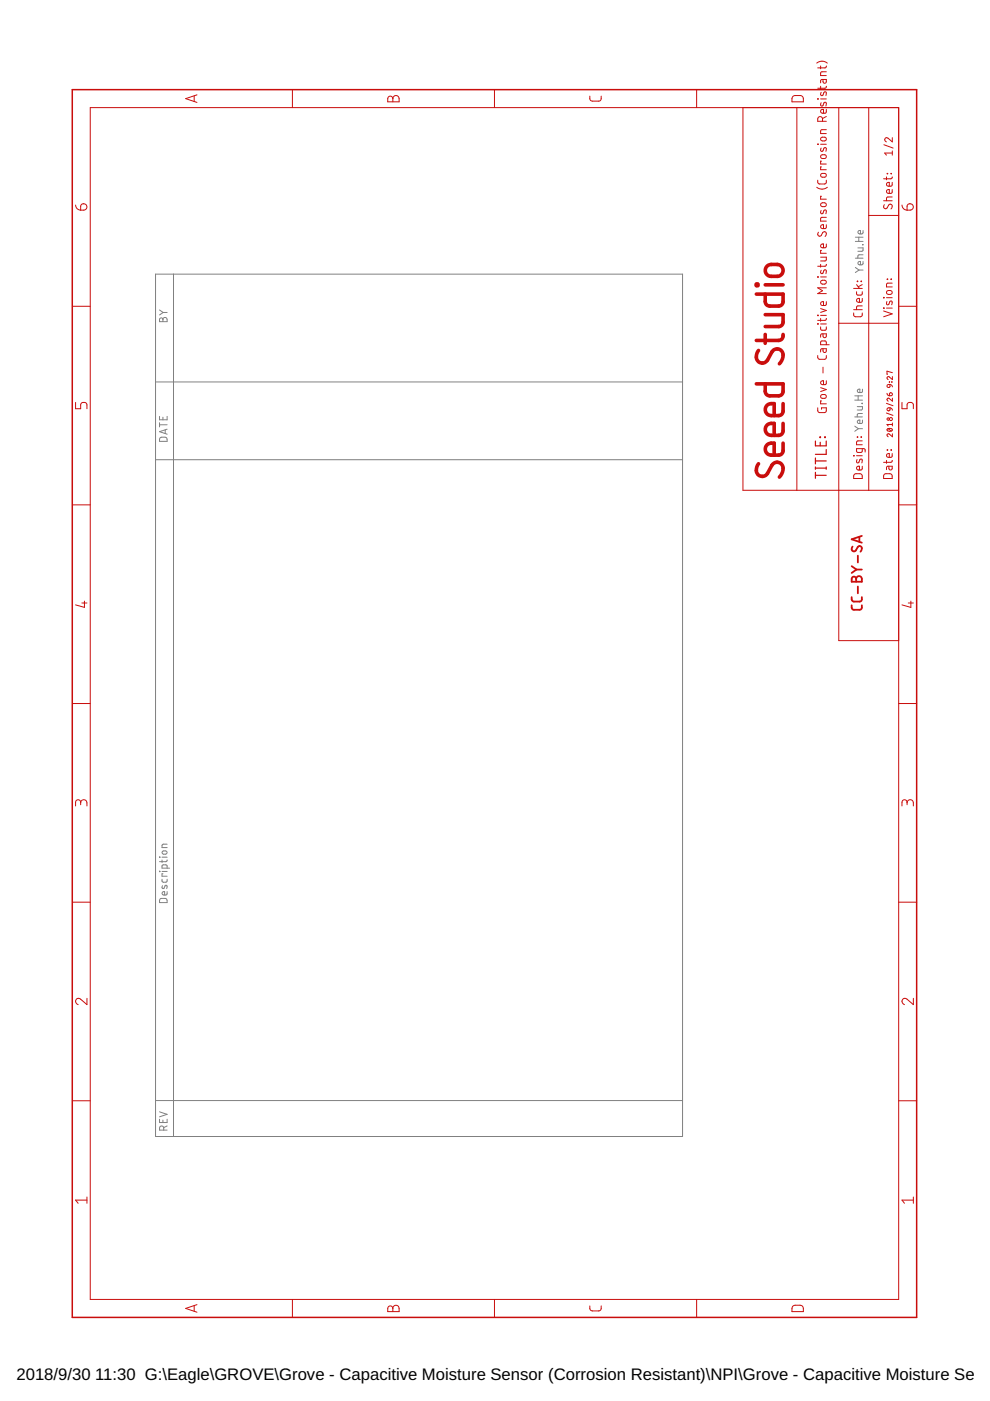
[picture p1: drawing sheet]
<svg xmlns="http://www.w3.org/2000/svg" width="210mm" height="297mm" viewBox="0 0 210 297" stroke-linecap="round" stroke-linejoin="round" font-family="sans-serif">
<g fill="none" stroke="#808080" stroke-width=".21">
<path d="M33 58.1h111.7v182.9h-111.7zM36.8 58.1v182.9M181.4 56.7l.7 .6M181.4 54.7h1.6M181.4 51.2h1.6M181.4 50.3h1.6M181.9 52.6h1.1l-.1 .6-1 .1M182.1 50.3v.9M182.1 57.3l-.7 .5M182.1 57.3h.9M182.9 51.8l.1 .1zM183 55.4l-.1 .7-.7 .1a.38 .38 0 0 1-.3-.5 .38 .38 0 0 1 .5-.3v.8"/>
<path d="M183 54l-1 .1-.1 .6M183 48.9l-.1 .6-.7 .1a.38 .38 0 0 1-.3-.5 .38 .38 0 0 1 .5-.2v.7M33.8 65.7l.8 .6M33.9 67.5l.4-.1 .2 .4a.44 .44 0 0 1 .5-.5 .44 .44 0 0 1 .4 .5v.4h-1.6zM34.5 67.8v.4M34.6 66.3l-.8 .5M34.6 66.3h.8M33 81h111.7M33 97.5h111.7M33.8 88.3v.7h1.6v-.7M33.8 89.6v.9M33.8 90.1h1.6"/>
<path d="M34 92.8l1.2-.1 .2 .3v.6h-1.6zM34.5 88.5v.5M35 91.1v.8M35.4 91l-1.6 .5 1.6 .6M181.2 90.4l.8 .5M181.2 88.4h1.7M181.2 84.8h1.7M181.2 83.9h1.7M181.8 86.2h1.1l-.1 .6-.1 .1h-.9M181.9 83.9v.9M182 90.9l-.8 .5M182 90.9h.9"/>
<path d="M182.8 85.5l.1 .1zM182.9 89.1l-.1 .6-.7 .1a.38 .38 0 0 1-.3-.5 .38 .38 0 0 1 .5-.2v.7M182.9 87.7h-1l-.1 .7M182.9 82.5l-.1 .7h-.7a.38 .38 0 0 1-.3-.4 .38 .38 0 0 1 .5-.3v.7M35.4 179h-.9l-.1 .3v.4h1M33.8 181.7l.1 .1zM33.8 184.7l.1 .1zM34 190.6l1.2-.1 .2 .2v.7h-1.6zM34.4 186.4v.5l.2 .1h.7l.1-.6M34.4 182.3v.6M34.4 184.8h1M34.4 181.7h1"/>
<path d="M34.5 187.8l-.1 .4 .2 .2 .5-.7h.2l.1 .2-.1 .5M34.5 180.5l.6-.1a.35 .35 0 0 1 .3 .4 .35 .35 0 0 1-.3 .3l-.6-.1zM34.5 185.3h-.1v.5h1M35.4 189l-.1 .7-.6 .1a.38 .38 0 0 1-.3-.5 .38 .38 0 0 1 .5-.3v.8M35.4 184.1l-.1-.7h-.7l-.2 .1v.6h1.6M35.4 182.3l-.1 .4h-1.5M33 233.3h111.7M33.8 237.3v.7h1.6v-.7M33.8 235.7l1.6 .6-1.6 .5M34.5 237.5v.5M34.7 239.6v-.4a.44 .44 0 0 0-.4-.5 .44 .44 0 0 0-.5 .5v.4h1.6M35.4 238.7l-.7 .4"/>
</g>
<g fill="none" stroke="#c90d0c" stroke-width=".21">
<path d="M62 19v3.8M104.8 19v3.8M147.7 19v3.8M173.2 13.4a1.77 1.77 0 0 1 2.2 0M174 14v.6M174 18.3v.6M174.1 19.6l-.1 .5 .3 .2 .5-.8h.3v.8M174.5 16.8v.5a.35 .35 0 0 0 .3 .4 .35 .35 0 0 0 .4-.4v-.5l-1 .1-.2 .1v.6M175.2 18.3v.2l-.3 .2h-1.5M175.2 15.2h-1l-.2 .3v.5h1.2M175.2 14l-.2 .4h-1.6M19.1 22.8h171.4v252.7h-171.4z"/>
<path d="M41.2 20.3v1.2M41.8 20.1l-2.4 .8 2.4 .8M82.3 20.6l.5-.2 .4 .2 .1 .3a.67 .67 0 0 1 .7-.6 .67 .67 0 0 1 .6 .6v.7h-2.4zM83.3 20.9v.7M125.1 20.4v.7l.5 .3h1.7l.1-.3 .1-.7M157.5 22.8v81.1h33M168 20.5l.4-.2h1.5l.4 .4v.9h-2.4zM169 22.8v81.1M173.2 39.7a1.77 1.77 0 0 0 2.2 0M173.4 38.2v.6l.4 .2h1.2l.2-.2v-.6M173.4 20.9l.1 .1zM173.4 30.5l.1 .1z"/>
<path d="M174 30.6h1.2M174 21h1.2M174.1 36.9l.7-.1a.4 .4 0 0 1 .4 .4 .4 .4 0 0 1-.4 .4l-.7-.1zM174.1 32.9l.7-.1a.4 .4 0 0 1 .4 .4 .4 .4 0 0 1-.4 .4l-.7-.1zM174.1 31.4l-.1 .6 .3 .1 .4-.7 .4-.1v.8M174.1 29.2l.7-.1a.4 .4 0 0 1 .4 .4 .4 .4 0 0 1-.4 .4l-.7-.1zM174.1 21.8l-.1 .6 .3 .1 .4-.7 .4-.1v.8M174.2 34.2h-.2v.6h1.2M174.2 35.4h-.2v.6h1.2M174.4 25.7v-.5a.51 .51 0 0 0-.5-.5 .51 .51 0 0 0-.5 .5v.5h1.8M175.2 27.5h-1l-.2 .3v.5h1.2M175.2 23.2l-.1 .7-.7 .1a.42 .42 0 0 1-.4-.5 .42 .42 0 0 1 .6-.3v.8"/>
<path d="M175.2 24.7l-.8 .4M177.8 22.8v81.1M184.2 22.8v81.1M187.4 30.7l2 .7M188 37.5v.6M188.1 36.8l.1 .1zM188.9 36.8l.1 .1zM189.2 38.7l-.1 .7-.7 .1a.42 .42 0 0 1-.4-.5 .42 .42 0 0 1 .6-.3v.8M189.2 37.5l-.2 .4h-1.7M189.2 29.2v.9l-.9-.8a.44 .44 0 0 0-.7 .2 .44 .44 0 0 0 .3 .6M189.2 32.4h-1.6l.3 .5M189.2 32v.9"/>
<path d="M16 43.5l.3 .7 .8 .4M17.3 43.3a.69 .69 0 0 1 1.1 .3 .69 .69 0 0 1-.6 1h-.7v-1zM173.4 58.7l.1 .1zM173.5 49.2a.46 .46 0 0 0-.1 .7 .46 .46 0 0 0 .7 0l.3-.6a.46 .46 0 0 1 .7 0 .46 .46 0 0 1 0 .7l-.2 .1M174 54.5h1.2v.7l-.2 .1h-1M174 56v.6M174 58.7h1.2M174.1 59.5l.7-.1a.41 .41 0 0 1 .4 .4 .41 .41 0 0 1-.4 .4l-.7-.1zM174.1 57.3l-.1 .6 .3 .1 .5-.7h.3v.7M174.1 44.6l-.1 .5 .2 .2h.2l.4-.7h.3v.7M174.1 43.1l.7-.1a.41 .41 0 0 1 .4 .4 .41 .41 0 0 1-.4 .4l-.7-.1zM174.2 41.6h-.2v.6h1.2"/>
<path d="M174.2 53.1h-.2v.6h1.2M175.2 56l-.2 .4-1.6 .1M175.2 51.7l-.1 .8h-.7a.42 .42 0 0 1-.4-.5 .42 .42 0 0 1 .6-.3v.8M175.2 47.6l-.1 .8-.7 .1a.43 .43 0 0 1-.4-.6 .43 .43 0 0 1 .6-.3v.9M175.2 46.1h-1l-.2 .3v.5h1.2M181.8 59.6l.1 .1zM182.6 59.6l.1 .1zM184.2 45.7h6.3M187.3 42.6h1.9M187.5 43.4l-.1 .6 .3 .3 .3-.1 .4-.7a.46 .46 0 0 1 .7-.1 .46 .46 0 0 1 0 .7l-.2 .2M188.1 59.2l.1 .1zM188.9 59.2l.1 .1z"/>
<path d="M189.2 41.8h-1.2v.8M189.2 40.2l-.1 .7-.7 .1a.42 .42 0 0 1-.4-.5 .42 .42 0 0 1 .6-.3v.8M191.2 43.5l.4 .7 .7 .4M192.5 43.3a.69 .69 0 0 1 1.1 .3 .69 .69 0 0 1-.6 1h-.7v-1zM15.3 64.9h3.8M173.4 75.4v.5l.4 .3h1.2l.2-.3v-.5M173.4 66.8l.1 .1zM173.4 68.6l.1 .1zM174 69.3v.5l.3 .2 .8-.1 .1-.6M174 67.5v.6M174 68.7h1.2M174 66.9h1.2"/>
<path d="M174 65.4l1.2 .4-1.2 .4M174.5 73.9v.5a.35 .35 0 0 0 .3 .3 .35 .35 0 0 0 .4-.3v-.5l-1 .1-.2 .1v.5M174.5 70.8v.4a.35 .35 0 0 0 .3 .4 .35 .35 0 0 0 .4-.4v-.4h-1l-.2 .2v.5M174.5 77.9v1.2M175.2 73.1v-.6l-.2-.2h-.7l-.3 .2v.6h1.8M175.2 67.5l-.2 .4h-1.6M175.2 64l-.1 .7-.7 .1a.42 .42 0 0 1-.4-.6 .42 .42 0 0 1 .6-.2v.8M175.2 61h-1.8l1 .6-1 .7h1.8M177.8 68.5h12.7M181 66.4v.5l.4 .3 1.2-.1 .2-.2v-.5M181 65.7h1.8M181 61.2h1.8"/>
<path d="M181.6 61.8v.6l.3 .2 .8-.1 .1-.7M181.6 60.3l.6 .9M182.8 64.9h-1.1l-.1 .8M182.8 63.3l-.1 .7-.7 .1a.43 .43 0 0 1-.4-.5 .43 .43 0 0 1 .6-.3v.8M182.8 60.3l-.8 .5M187.3 63.1l.2 .1zM187.3 65.3l.2 .1zM187.3 65.9l1.9 .6-1.9 .7M188 65.3h1.2M188 63.1h1.2M188 63.9v.6l.2 .1 .3-.1 .2-.6h.4v.7M188.1 61.7l.7-.1a.41 .41 0 0 1 .4 .4 .41 .41 0 0 1-.4 .4l-.7-.1z"/>
<path d="M189.2 60h-1l-.2 .3v.5h1.2M189.2 79.8v.7l-.6-.6a.31 .31 0 0 0-.5 .1 .31 .31 0 0 0 .2 .5M189.2 79l-1.1-.3v.6h.1M190.5 64.9h3.9M16 85.3v1.4h1.1v-.8a.68 .68 0 0 1 .7-.6 .68 .68 0 0 1 .6 .6v.8M173.4 86.5v.6l.2 .3 1.2 .1 .4-.3v-.7h-1v.3M174 82.2l1.2 .4-1.2 .4M174.1 83.8l.7-.1a.4 .4 0 0 1 .4 .4 .4 .4 0 0 1-.4 .4l-.7-.2zM174.2 85h-.2v.6h1.2M175.2 80.7l-.1 .8-.7 .1a.43 .43 0 0 1-.4-.6 .43 .43 0 0 1 .6-.3v.9M181 96.6l.1 .1zM181.6 96.6h1.2"/>
<path d="M181.7 97.4l-.1 .6 .3 .1 .5-.7h.3v.7M181.8 92.6l.1 .1zM182.6 92.6l.1 .1zM182.8 98.8l-.1 .8-.7 .1a.42 .42 0 0 1-.4-.6 .42 .42 0 0 1 .6-.3v.9M182.8 95.1v.6l-.2 .2h-.7l-.3-.2v-.6h1.5l.3 .2v.5M182.8 93.5h-.9l-.3 .3v.5h1.2M187.9 87.6l1.4 .5M187.9 85.5l1.4 .5M188 97.6v.6M188.1 83.4l.2 .4 .3 .1M188.1 95.4l.1 .1zM188.1 86.6l.6-.1v.3a.32 .32 0 0 1-.4 .3 .32 .32 0 0 1-.2-.5z"/>
<path d="M188.1 81.6l.6-.1v.4a.32 .32 0 0 1-.4 .2 .32 .32 0 0 1-.2-.5zM188.2 91a.64 .64 0 0 1 1 .2 .63 .63 0 0 1-1.1-.2zM188.3 90.9l.7 .5M188.5 98.8v.5a.35 .35 0 0 0 .3 .4 .35 .35 0 0 0 .4-.4v-.5l-1 .1-.2 .1v.6M188.6 81h.1M188.7 83.4a.32 .32 0 0 1 .5 .1 .32 .32 0 0 1-.3 .4h-.3zM188.7 86.5l.3 .1 .2 .4M188.7 81.5l.4 .2 .1 .3M188.9 95.4l.1 .1zM189.1 81h.1M189.2 97.6l-.2 .4h-1.7M189.2 96.2l-.1 .7-.7 .1a.42 .42 0 0 1-.4-.6 .42 .42 0 0 1 .6-.2v.8"/>
<path d="M189.2 92v.6l-.6-.5a.32 .32 0 0 0-.5 0 .32 .32 0 0 0 .2 .5M189.2 84.4v.6l-.6-.5a.31 .31 0 0 0-.5 .1 .31 .31 0 0 0 .2 .4M189.2 89.7v.6M189.2 90h-1.1l.2 .3M191.2 85.3v1.4h1.1v-.8a.68 .68 0 0 1 .7-.6 .68 .68 0 0 1 .7 .6v.8M15.3 107h3.8M177.8 104.1v31.7h12.7M181.2 100.5h1.4l.2 .3v.7h-1.8v-.7zM187.4 100.6l.3-.1h1.1l.3 .3 .1 .7h-1.9zM190.5 107h3.9M17.4 127.8h1M17.9 127.4v1.4l-1.9-.6"/>
<path d="M192.6 127.8h1.1M193.1 127.4v1.4l-1.9-.6M15.3 149.2h3.8M190.5 149.2h3.9M17.1 170.2a.67 .67 0 0 1 .7-.7 .67 .67 0 0 1 .6 .7v.7M17.1 170.6v-.5a.54 .54 0 0 0-.5-.5 .54 .54 0 0 0-.6 .5v.8M192.3 170.2a.67 .67 0 0 1 .7-.7 .67 .67 0 0 1 .7 .7v.7M192.3 170.6v-.5a.54 .54 0 0 0-.5-.5 .54 .54 0 0 0-.6 .5v.8M15.3 191.3h3.8M190.5 191.3h3.9M18.4 211.7v1.3l-1.3-1.1a.66 .66 0 0 0-1 .2 .66 .66 0 0 0 .5 .9M193.7 211.7v1.3l-1.4-1.1a.66 .66 0 0 0-1 .2 .66 .66 0 0 0 .5 .9"/>
<path d="M15.3 233.4h3.8M190.5 233.4h3.9M18.4 254.4h-2.4l.6 .7M18.4 253.8v1.3M193.7 254.4h-2.5l.6 .7M193.7 253.8v1.3M41.2 276.8v1.2M41.8 276.6l-2.4 .8 2.4 .8M62 275.5v3.8M82.3 277.1l.5-.2 .4 .2 .1 .3a.67 .67 0 0 1 .7-.7 .67 .67 0 0 1 .6 .7v.7h-2.4zM83.3 277.4v.7M104.8 275.5v3.8"/>
<path d="M125.1 276.9v.7l.5 .3h1.5l.3-.3 .1-.7M147.7 275.5v3.8M168 277l.6-.3 1.5 .2a1.19 1.19 0 0 1 .2 1.2h-2.4z"/>
<circle cx="188.3" cy="88.9" r=".25"/>
<circle cx="188.9" cy="88.9" r=".32"/>
</g>
<g fill="none" stroke="#c90d0c" stroke-width=".76">
<path d="M162.7 56.4a2.53 2.53 0 0 1 2.1-.3 1.26 1.26 0 0 1 1.2 1.2 1.26 1.26 0 0 1-1.2 1.3 2.32 2.32 0 0 1-2.1-.3l-.4-.8v-.6zM160.4 62.4h5.6l-.1 2-.3 .4-.5 .1-2.4-.1-.4-.6-.1-1.8M160.4 60.2h.3v.4h-.3zM160.8 74.3a1.54 1.54 0 0 0-.5 1.6 1.54 1.54 0 0 0 1.3 1.1l.5-.1 .5-.3 1.1-2a1.34 1.34 0 0 1 1.8-.4 1.34 1.34 0 0 1 .4 1.9l-.7 1M162.2 66.7h3.8v1.8l-.4 .6-.5 .1h-2.9M162.2 70.9v1.9M162.2 60.4h3.8M166 70.9l-.1 .8-.6 .4-4.9 .1M160.4 81.4h5.6l-.1 2-.3 .4-.5 .1-2.4-.1-.4-.6-.1-1.8M160.8 98.3a1.53 1.53 0 0 0-.5 1.6 1.53 1.53 0 0 0 1.3 1.1l.5-.1 .5-.3 1.1-2a1.34 1.34 0 0 1 1.8-.4 1.34 1.34 0 0 1 .4 1.9l-.7 1.1M166 94v1.8l-.2 .4-.7 .3h-1.6a1.27 1.27 0 0 1-1.2-1.3 1.27 1.27 0 0 1 1.2-1.2h.6v2.5M166 89.8v1.8l-.2 .4-.7 .3h-1.6a1.27 1.27 0 0 1-1.2-1.3 1.27 1.27 0 0 1 1.2-1.2h.6v2.5"/>
<path d="M166 85.6v1.8l-.2 .4-.7 .3h-1.6a1.27 1.27 0 0 1-1.2-1.3 1.27 1.27 0 0 1 1.2-1.2h.6v2.5"/>
</g>
<path d="M172.9 93.5v1h2.3v-1M172.9 97.1v1.3M172.9 99v.5M172.9 99.3h2.3M172.9 97.7h2.3M173.8 92.6l.2 .2zM173.9 93.8v.7M174.9 92.6l.1 .2zM175.2 95.3v1h-2.3M175.2 99v.5M172.9 100.8h2.3M172.9 100.1v1.3" fill="none" stroke="#c90d0c" stroke-width=".25"/>
<path d="M15.3 19h179.1v260.3h-179.1z" fill="none" stroke="#c90d0c" stroke-width=".32"/>
<path d="M180.8 115.9a.54 .54 0 0 0-.1 .8 .54 .54 0 0 0 .8 0l.3-.7a.49 .49 0 0 1 .7-.1 .49 .49 0 0 1 .2 .6l-.3 .5M181.9 117.8v1.5M182.2 113.8v1.1M182.7 113.6l-2.1 .7 2.1 .8M180.6 128.3v.7l.5 .3 1.4-.1 .2-.2v-.7M180.6 126.6v.7l.5 .3 1.4-.1 .2-.3v-.6M180.6 120l1 .8M180.7 122.4l.4-.1 .3 .1 .1 .3a.6 .6 0 0 1 .6-.6 .6 .6 0 0 1 .6 .6v.6h-2.1zM181.5 122.7v.6M181.6 120.8l-1 .7M181.6 120.8h1.1M181.9 124.4v1.4" fill="none" stroke="#c90d0c" stroke-width=".38"/>
<g font-size="3.5">
<text x="3.5" y="292.5">2018/9/30</text>
<text x="20.2" y="292.5">11:30 G:\Eagle\GROVE\Grove - Capacitive Moisture Sensor (Corrosion Resistant)\NPI\Grove - Capacitive Moisture Senso</text>
</g>
</svg>
